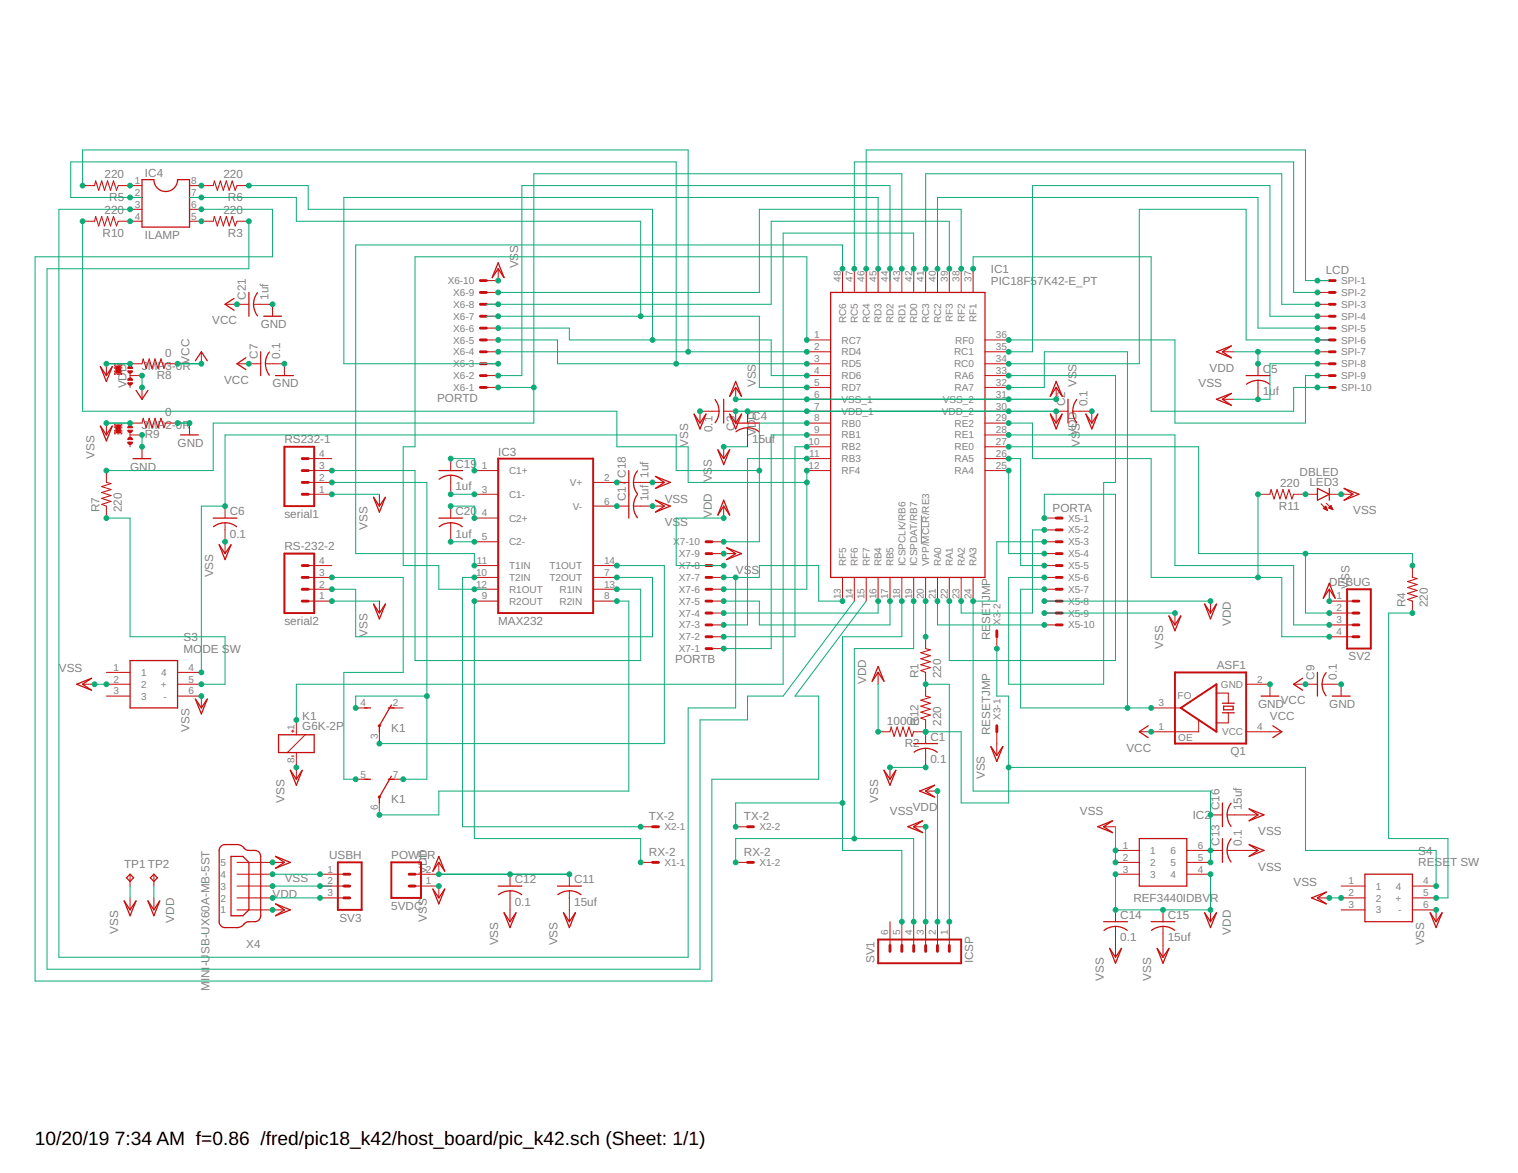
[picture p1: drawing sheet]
<svg xmlns="http://www.w3.org/2000/svg" width="279mm" height="216mm" viewBox="0 0 279 216" stroke-linecap="round" stroke-linejoin="round" font-family="sans-serif">
<path d="M169.6 94.8v5.3" fill="none" stroke="#808080" stroke-width=".18"/>
<g fill="none" stroke="#c90d0c" stroke-width=".23">
<path d="M26.1 33.1h2.2a2.18 2.18 0 0 0 2.2 2.2 2.18 2.18 0 0 0 2.2-2.2h2.2v8.7h-8.8zM43.1 54.9l-1.7 1.1 1.7 1.1M45.8 53.8v4.4M47.4 53.9a3.5 3.5 0 0 0 0 4.2M48.5 58.2h3.3M91.7 48.4l1.1 2.7-1.1-1.6-1.1 1.6zM152.9 53.8h28.4v52.5h-28.4zM18.5 67.5l1.1 1.6 1.1-1.6-1.1 2.7zM18.5 78.4l1.1 1.7 1.1-1.7-1.1 2.8zM25 71.9l1.1 1.6 1.1-1.6M36 66.4l1.1-1.7 1 1.7M45.3 65.8l-1.7 1.2 1.7 1"/>
<path d="M48 64.7v4.4M49.6 64.8a3.5 3.5 0 0 0 0 4.3M50.7 69.1h3.3M127.7 76.2l1.1 1.7 1.1-1.7-1.1 2.8zM131.6 73.6a3.5 3.5 0 0 1 0 4.2M133.2 73.5v4.4M134.3 76.2l1.1 1.7 1.1-1.7-1.1 2.8zM135.4 70.2l1.1 2.7-1.1-1.6-1.1 1.6zM135.4 77.9h4.4M135.5 79.5a3.4 3.4 0 0 1 4.2 0M193.3 76.2l1.1 1.7 1.1-1.7-1.1 2.8zM194.4 70.2l1.1 2.7-1.1-1.6-1.1 1.6z"/>
<path d="M196.6 73.5v4.4M198.2 73.5a3.5 3.5 0 0 0 0 4.3M199.9 76.2l1.1 1.7 1.1-1.7-1.1 2.8zM223.9 64.7l2.7-1-1.6 1 1.6 1.1zM223.9 73.5l2.7-1.1-1.6 1.1 1.6 1.1zM229.4 69.1h4.3M229.4 70.7a3.5 3.5 0 0 1 4.3 0M24.5 84.4h3.3M33.2 80.1h3.3M39.2 95.4h4.4M39.3 96.9a3.4 3.4 0 0 1 4.3 0M68.7 91.5l1.1 1.7 1.1-1.7-1.1 2.8z"/>
<path d="M80.8 86.6h4.3M80.8 95.4h4.3M80.8 88.2a3.4 3.4 0 0 1 4.3 0M80.8 96.9a3.4 3.4 0 0 1 4.3 0M115.7 86.6v8.8M117.3 91a3.5 3.5 0 0 0 0 4.3M117.3 86.7a3.4 3.4 0 0 0 0 4.2M120.6 87.7l2.8 1.1-2.8 1.1 1.7-1.1zM120.6 92.1l2.8 1.1-2.8 1.1 1.7-1.1zM132.1 82.8l1.1 1.6 1.1-1.6-1.1 2.7zM133.2 92.1l1.1 2.7-1.1-1.6-1.1 1.6zM242.5 89.9l2.2 1.1-2.2 1.1z"/>
<path d="M244.7 89.9v2.2M247.4 89.9l2.7 1.1-2.7 1.1 1.6-1.1zM40.3 100.3l1.1 1.6 1.1-1.6-1.1 2.7zM68.7 111.2l1.1 1.6 1.1-1.6-1.1 2.7zM133.8 100.8l2.7 1.1-2.7 1.1 1.6-1.1zM215.2 113.4l1.1 1.6 1-1.6-1 2.7zM221.7 111.2l1.1 1.6 1.1-1.6-1.1 2.7zM244.7 107.4l1 2.7-1-1.6-1.1 1.6zM14.1 125.9l2.7-1.1-1.6 1.1 1.6 1.1zM23.9 121.6h8.8v8.7h-8.8zM36 128.7l1.1 1.6 1-1.6-1 2.7zM51.3 135.2h6.5v3.3h-6.5z"/>
<path d="M67.1 130.3h1.1M71.5 130.3h1.1M72 129.8l-2.2 3.8v1.1M161.6 122.7l1.1 2.7-1.1-1.6-1.1 1.6zM168.2 136.9h4.4M168.2 138.5a3.5 3.5 0 0 1 4.3 0M182.4 137.4l1.1 1.6 1.1-1.6-1.1 2.7zM211.3 133.6l-1.6 1.1 1.6 1.1M225 129.4h2.2M225 131.2h2.2M225.2 130h1.8v.6h-1.8zM232.1 128.1h3.3"/>
<path d="M234.3 133.6l1.6 1.1-1.6 1.1M239.8 124.8l-1.7 1.1 1.7 1.1M242.5 123.8v4.3M243.4 125.9l.1 1 .6 1.2M244.1 123.8l-.5 .8-.3 1.3M245.2 128.1h3.3M40.7 155.8l.4-.3h2.8l.6 .2 .6 .6a2 2 0 0 0 1.8 .2 1.08 1.08 0 0 1 1.1 1.1v11a1.08 1.08 0 0 1-1.1 1.1 2 2 0 0 0-1.8 .2l-.6 .6-.6 .2h-2.5a1.08 1.08 0 0 1-1.1-1v-13.2zM42.5 157.6h2.2l1.1 1.1v8.8l-1.1 1.1h-2.2zM50.7 157.6l2.7 1.1-2.7 1.1 1.6-1.1zM53.4 141.8l1.1 1.6 1.1-1.6-1.1 2.7zM67.1 143.4h1.1M71.5 143.4h1.1"/>
<path d="M72 142.9l-2.2 3.8v1.1M80.8 157.6l1.1 2.8-1.1-1.7-1.1 1.7zM162.7 141.8l1.1 1.6 1.1-1.6-1.1 2.7zM167.1 152.2l2.7-1.1-1.6 1.1 1.6 1zM169.3 145.6l2.7-1.1-1.6 1.1 1.6 1.1zM202.1 152.2l2.7-1.1-1.7 1.1 1.7 1zM209.7 154.3h8.7v8.8h-8.7zM225 147.8v4.4M225 154.3v4.4M225.9 156.5l.2 1.4 .5 .8M225.9 150l.2 1.3 .5 .8M226.6 154.4l-.6 1.2-.2 .9"/>
<path d="M226.6 147.8l-.5 .8-.3 1.4M229.9 155.4l2.7 1.1-2.7 1.1 1.6-1.1zM229.9 148.9l2.7 1.1-2.7 1.1 1.6-1.1zM22.9 165.8l1 1.7 1.1-1.7-1.1 2.8zM23.3 161.6l.6-.7 .7 .7-.7 .6zM27.2 165.8l1.1 1.7 1.1-1.7-1.1 2.8zM27.7 161.6l.6-.7 .7 .7-.7 .6zM50.7 166.4l2.7 1.1-2.7 1.1 1.6-1.1zM79.7 163.6l1.1 1.7 1.1-1.7-1.1 2.8zM91.7 163.1h4.4M91.8 164.7a3.5 3.5 0 0 1 4.2 0M92.8 168l1.1 1.7 1.1-1.7-1.1 2.7z"/>
<path d="M102.6 163.1h4.4M102.7 164.7a3.5 3.5 0 0 1 4.2 0M103.7 168l1.1 1.7 1.1-1.7-1.1 2.7zM203.1 169.7h4.4M204.2 174.6l1.1 1.6 1.1-1.6-1.1 2.7zM205.3 170.5l.9 .1 1.3 .6M205.3 170.5l-1.3 .3-.8 .4M211.9 169.7h4.4M213 174.6l1.1 1.6 1.1-1.6-1.1 2.7zM214.1 170.5l.9 .1 1.2 .6M214.1 170.5l-1.4 .3-.8 .4M221.7 168l1.1 1.7 1.1-1.7-1.1 2.7z"/>
<path d="M241.4 165.3l2.7-1.1-1.6 1.1 1.6 1.1zM251.2 160.9h8.8v8.8h-8.8zM263.2 168l1.1 1.7 1.1-1.7-1.1 2.7z"/>
</g>
<g fill="none" stroke="#c90d0c" stroke-width=".18">
<path d="M15.2 34.2h2.2M21.8 34.2h4.3M23.9 36.3h2.2M23.9 38.5h2.2M34.9 34.2h4.3M34.9 36.3h2.2M34.9 38.5h2.2M43.6 34.2h2.2M15.2 40.7h2.2M21.8 40.7h4.3M34.9 40.7h4.3M41.4 56h4.4"/>
<path d="M43.6 40.7h2.2M46.7 56h3.5v2.2M89.5 56h2.2M89.5 53.8h2.2M89.5 58.2h2.2M91.7 49.5v2.1h-2.2M155.1 49.5v4.3M157.2 49.5v4.3M159.4 49.5v4.3M161.6 49.5v4.3M163.8 49.5v4.3M166 49.5v4.3"/>
<path d="M168.2 49.5v4.3M170.4 49.5v4.3M172.6 49.5v4.3M174.7 49.5v4.3M176.9 49.5v4.3M179.1 49.5v4.3M242.5 56h2.2M242.5 51.6h2.2M242.5 53.8h2.2M242.5 58.2h2.2M19.6 67v2.1M19.6 77.9v2.2"/>
<path d="M21.1 79.6v.2h.2M21.1 67.6v.2M21.1 68.3v.2M21.1 68.7v.2h.2M21.1 78.5v.2M21.1 79.2v.2M21.3 78.1h-.2v.2M21.3 67.2h-.2v.2M21.5 78.1h.5M21.5 79.8h.5M21.5 67.2h.5M21.5 68.9h.5"/>
<path d="M22.2 78.1h.2v.2M22.2 67.2h.2v.2M22.4 79.6v.2h-.2M22.4 67.6v.2M22.4 68.3v.2M22.4 68.7v.2h-.2M22.4 78.5v.2M22.4 79.2v.2M23.9 69.1h2.2M23.9 68.7v.9M23.9 70.7v.6M23.9 79.6v.9"/>
<path d="M26.1 67h-2.2v.6M26.1 77.9h-2.2v.6M26.1 71.3v2.2M30.5 67h2.2M30.5 77.9h2.2M34.9 77.9v2.2M37.1 64.7v2.3M43.6 67h4.4M48.9 67h3.4v2.1M89.5 62.6h2.2M89.5 64.7h2.2M89.5 67h2.2"/>
<path d="M89.5 69.1h2.2M89.5 71.3h2.2M89.5 60.4h2.2M132.3 75.7h-3.5v2.2M133.2 75.7h2.2v2.2M135.4 71.3v2.2M137.6 75.7v2.2M137.6 78.7v3.5M148.5 62.6h4.4M148.5 64.7h4.4M148.5 67h4.4M148.5 69.1h4.4"/>
<path d="M148.5 71.3h4.4M148.5 73.5h4.4M148.5 75.7h4.4M148.5 77.9h4.4M181.3 62.6h4.4M181.3 64.7h4.4M181.3 67h4.4M181.3 69.1h4.4M181.3 71.3h4.4M181.3 73.5h4.4M181.3 75.7h4.4M181.3 77.9h4.4"/>
<path d="M194.4 71.3v2.2M196.6 75.7h-2.2v2.2M197.5 75.7h3.5v2.2M225 64.7h2.2M225 73.5h2.2M231.5 67v2.1M231.5 70v3.5M242.5 62.6h2.2M242.5 64.7h2.2M242.5 67h2.2M242.5 69.1h2.2M242.5 71.3h2.2"/>
<path d="M242.5 60.4h2.2M19.6 86.6v2.2M19.6 93.2v2.2M23.9 80.1h2.2M23.9 81.6v.6M26.1 82.2v2.2M41.4 93.2v2.2M41.4 96.2v5.7M56.7 84.4h4.4M56.7 86.6h4.4M56.7 91h4.4M56.7 88.8h4.4"/>
<path d="M69.8 91v2.2M83 84.4v2.2M83 87.5v3.5M83 93.2v2.2M83 96.2v3.5M87.3 86.6h4.4M87.3 91h4.4M87.3 95.4h4.4M87.3 99.7h4.4M109.2 88.8h6.5M109.2 93.2h6.5M116.6 88.8h5.7"/>
<path d="M116.6 93.2h5.7M131 99.7h2.2M133.2 82.2v2.2M133.2 93.2v2.2M148.5 80.1h4.4M148.5 82.2h4.4M148.5 84.4h4.4M148.5 86.6h4.4M181.3 80.1h4.4M181.3 82.2h4.4M181.3 84.4h4.4M181.3 86.6h4.4"/>
<path d="M192.2 95.4h2.2M192.2 99.7h2.2M192.2 97.5h2.2M231.5 91h2.2M238.1 91h4.4M243.1 92.7l1.2 1.2M243.6 93.6l.4-.4 .3 .7zM243.6 93.6h.6M243.7 93.6h.5M243.7 93.5h.4M243.8 93.3h.3M243.9 93.7h.4"/>
<path d="M243.9 93.3h.2M244.1 92.6l1.2 1.2M244.1 93.9h.2M244.6 93.5h.6M244.7 91h4.3M244.7 93.6h.5M244.7 93.3h.4M244.8 93.3h.3M244.9 93.2h.1M244.9 93.6h.3M245 93l.3 .8-.7-.3zM245.2 93.7h.1"/>
<path d="M56.7 110.6h4.4M56.7 108.5h4.4M56.7 106.3h4.4M56.7 104.1h4.4M69.8 110.6v2.2M87.3 110.6h4.4M87.3 108.5h4.4M87.3 106.3h4.4M87.3 104.1h4.4M109.2 110.6h4.3M109.2 108.5h4.3M109.2 106.3h4.3"/>
<path d="M109.2 104.1h4.3M131 110.6h2.2M131 108.5h2.2M131 106.3h2.2M131 104.1h2.2M131 112.8h2.2M131 115h2.2M131 117.2h2.2M131 101.9h4.4M131 119.4h2.2M155.1 106.3v4.3M157.2 106.3v4.3"/>
<path d="M159.4 106.3v4.3M161.6 106.3v4.3M163.8 106.3v4.3M166 106.3v4.3M168.2 106.3v4.3M170.4 106.3v4.3M170.4 117.2v2.2M172.6 106.3v4.3M174.7 106.3v4.3M176.9 106.3v4.3M179.1 106.3v4.3M183.5 117.2v2.2"/>
<path d="M192.2 110.6h2.2M192.2 108.5h2.2M192.2 106.3h2.2M192.2 104.1h2.2M192.2 112.8h2.2M192.2 115h2.2M192.2 101.9h2.2M216.3 112.8v2.2M222.8 110.6v2.2M244.7 108.5v2.1h4.3M244.7 112.8h4.3M244.7 115h4.3"/>
<path d="M244.7 117.2h4.3M260 104.1v2.2M260 110.6v2.2M15.2 125.9h2.2M19.6 125.9h4.3M19.6 123.8h4.3M19.6 128.1h4.3M32.7 125.9h4.4M32.7 128.1h4.4v2.2M32.7 123.8h4.4M53.7 134.6h.4M53.7 139.2h.4"/>
<path d="M53.9 134.3v.5M54.5 132.5v2.7M54.5 138.5v4.9M56.2 135.2l-3.3 3.3M65.5 130.3h2.1M69.8 134.7v2.2M72 130.3h2.2M161.6 123.8v2.1M161.6 134.7h2.2M168.2 134.7h2.2M170.4 123.8v4.3M170.4 132.5v4.4"/>
<path d="M170.4 137.7v3.5M183.5 134.7v4.3M211.9 130.3h5.4M220.6 132.5v2.2h-10.9M223.9 127.6h2.2v1.8M226.1 131.2v1.9h-2.2M229.4 134.7h6.5M229.4 125.9h4.3v2.2M238.1 125.9h4.4M243.4 125.9h3.4v2.2M43.6 158.7h8.7M65.5 143.4h2.1"/>
<path d="M69.8 147.8v2.2M72 143.4h2.2M80.8 158.7v2.2h-4.4M117.9 152.2h2.2M117.9 158.7h2.2M135.4 152.2h2.2M135.4 158.7h2.2M163.8 141.2v2.2M168.2 152.2h2.2M170.4 145.6h2.2M203.1 152.2h2.2M205.3 156.5h4.4"/>
<path d="M205.3 158.7h4.4M218.4 156.5h6.6M218.4 158.7h4.4M222.8 150h2.2M225.9 156.5h5.6M225.9 150h5.6M23.9 160.9v2.2M23.9 165.3v2.2M28.3 160.9v2.2M28.3 165.3v2.2M43.6 163.1h6.6M43.6 160.9h6.6"/>
<path d="M43.6 167.5h8.7M43.6 165.3h6.6M58.9 163.1h4.4M58.9 160.9h4.4M58.9 165.3h4.4M76.4 163.1h4.4v2.2M93.9 160.9v2.2M93.9 164v5.7M104.8 160.9v2.2M104.8 164v5.7M163.8 169.7v4.3M166 169.7v4.3"/>
<path d="M168.2 169.7v4.3M170.4 169.7v4.3M172.6 169.7v4.3M174.7 169.7v4.3M205.3 160.9h4.4M205.3 167.5v2.2M205.3 170.5v5.7M214.1 167.5v2.2M214.1 170.5v5.7M218.4 160.9h4.4M222.8 167.5v2.2M242.5 165.3h2.2"/>
<path d="M246.8 163.1h4.4M246.8 167.5h4.4M246.8 165.3h4.4M260 163.1h4.3M260 167.5h4.3v2.2M260 165.3h4.3"/>
</g>
<g fill="none" stroke="#c90d0c" stroke-width=".36">
<path d="M52.3 82.2h5.5v11h-5.5zM91.7 84.4h17.5v28.4h-17.5zM52.3 101.9h5.5v10.9h-5.5zM247.9 108.5h4.4v10.9h-4.4zM216.3 123.8h13.1v13.1h-13.1zM217.3 130.3l6.6-4.4v8.8zM62.2 158.7h4.4v8.8h-4.4zM72 158.7h5.5v6.6h-5.5zM161.6 172.9h15.3v4.4h-15.3z"/>
<circle cx="69.8" cy="133.6" r=".11"/>
<circle cx="69.8" cy="146.7" r=".11"/>
</g>
<g fill="none" stroke="#c90d0c" stroke-width=".53">
<path d="M88.4 51.6h1.1M88.4 53.8h1.1M88.4 56h1.1M88.4 58.2h1.1M244.7 51.6h1M244.7 53.8h1M244.7 56h1M244.7 58.2h1M88.4 60.4h1.1M88.4 62.6h1.1M88.4 64.7h1.1M88.4 67h1.1"/>
<path d="M88.4 69.1h1.1M88.4 71.3h1.1M244.7 60.4h1M244.7 62.6h1M244.7 64.7h1M244.7 67h1M244.7 69.1h1M244.7 71.3h1M55.6 86.6h1.1M55.6 88.8h1.1M55.6 91h1.1M55.6 84.4h1.1"/>
<path d="M129.9 99.7h1.1M194.4 95.4h1.1M194.4 97.5h1.1M194.4 99.7h1.1M55.6 106.3h1.1M55.6 108.5h1.1M55.6 110.6h1.1M55.6 104.1h1.1M129.9 106.3h1.1M129.9 108.5h1.1M129.9 110.6h1.1M129.9 104.1h1.1"/>
<path d="M129.9 115h1.1M129.9 112.8h1.1M129.9 117.2h1.1M129.9 101.9h1.1M129.9 119.4h1.1M183.5 116.1v1.1M194.4 106.3h1.1M194.4 108.5h1.1M194.4 110.6h1.1M194.4 104.1h1.1M194.4 115h1.1M194.4 112.8h1.1"/>
<path d="M194.4 101.9h1.1M249 110.6h1.1M249 115h1.1M249 112.8h1.1M249 117.2h1.1M183.5 133.6v1.1M120.1 158.7h1.1M120.1 152.2h1.1M137.6 158.7h1.1M137.6 152.2h1.1M63.3 160.9h1.1M63.3 163.1h1.1"/>
<path d="M63.3 165.3h1.1M75.3 160.9h1.1M75.3 163.1h1.1M163.8 174v1.1M166 174v1.1M168.2 174v1.1M170.4 174v1.1M172.6 174v1.1M174.7 174v1.1"/>
</g>
<path d="M17.4 34.2l.2-.9 .6 1.7 .5-1.7 .5 1.7 .6-1.7 .5 1.7 .6-1.7 .5 1.7 .4-.8M39.2 34.2l.3-.9 .5 1.7 .6-1.7 .5 1.7 .6-1.7 .5 1.7 .5-1.7 .6 1.7 .3-.8M17.4 40.7l.2-.9 .6 1.8 .5-1.8 .5 1.8 .6-1.8 .5 1.8 .6-1.8 .5 1.8 .4-.9M39.2 40.7l.3-.9 .5 1.8 .6-1.8 .5 1.8 .6-1.8 .5 1.8 .5-1.8 .6 1.8 .3-.9M26.1 67l.3-.9 .5 1.7 .6-1.7 .5 1.7 .5-1.7 .6 1.7 .5-1.7 .6 1.7 .3-.8M26.1 77.9l.3-.9 .5 1.7 .6-1.7 .5 1.7 .5-1.7 .6 1.7 .5-1.7 .6 1.7 .3-.8M19.6 88.8l.8 .2-1.7 .6 1.7 .5-1.7 .6 1.7 .5-1.7 .5 1.7 .6-1.7 .5 .9 .4M233.7 91l.3-.9 .5 1.7 .6-1.7 .5 1.7 .5-1.7 .6 1.7 .5-1.7 .6 1.7 .3-.8M170.4 119.4l.8 .2-1.7 .5 1.7 .6-1.7 .5 1.7 .6-1.7 .5 1.7 .6-1.7 .5 .9 .4M260 106.3l.8 .2-1.7 .5 1.7 .6-1.7 .5 1.7 .6-1.7 .5 1.7 .6-1.7 .5 .9 .3M163.8 134.7l.2-.9 .6 1.8 .5-1.8 .6 1.8 .5-1.8 .6 1.8 .5-1.8 .6 1.8 .3-.9M170.4 128.1l.8 .3-1.7 .5 1.7 .5-1.7 .6 1.7 .5-1.7 .6 1.7 .5-1.7 .6 .9 .3" fill="none" stroke="#c90d0c" stroke-width=".19"/>
<g fill="#c90d0c" stroke="#c90d0c" stroke-width=".18">
<path d="M23.6 78.5a.44 .44 0 0 1 .5-.2 .44 .44 0 0 1 .3 .4h-.9z" fill-rule="evenodd"/>
<path d="M23.6 80.7l.4-.2 .3 .2 .1 .2h-.9z" fill-rule="evenodd"/>
<path d="M23.5 79.2h.9a.43 .43 0 0 1-.4 .4 .43 .43 0 0 1-.5-.4z" fill-rule="evenodd"/>
<path d="M23.5 81.4h.9a.43 .43 0 0 1-.4 .4 .43 .43 0 0 1-.5-.4z" fill-rule="evenodd"/>
<path d="M23.6 67.6l.4-.2 .3 .2 .1 .2h-.9z" fill-rule="evenodd"/>
<path d="M23.6 69.7a.44 .44 0 0 1 .5-.1 .44 .44 0 0 1 .3 .4h-.9z" fill-rule="evenodd"/>
<path d="M23.5 68.3h.9a.43 .43 0 0 1-.4 .4 .43 .43 0 0 1-.5-.4z" fill-rule="evenodd"/>
<path d="M23.5 70.4h.9a.43 .43 0 0 1-.4 .5 .43 .43 0 0 1-.5-.5z" fill-rule="evenodd"/>
</g>
<g fill="#c90d0c" stroke="#c90d0c" stroke-width=".18">
<path d="M21.3 78.3h.9v1.3h-.9z"/>
<path d="M21.3 67.4h.9v1.3h-.9z"/>
</g>
<g fill="none" stroke="#0dab76" stroke-width=".18">
<path d="M15.2 34.2v-6.6h111.5v37.1M23.9 38.5h-13.1v137.7h115.9v-45.9h8.7v-24M26.1 36.3h-13.1v-6.5h111.5v37.2M34.9 36.3h19.6v4.4h63.4v17.5M37.1 38.5h13.1v8.8h-43.7v133.3h124.5v-37.2h19.7v-15.3h-4.4l13.1-17.5M45.8 34.2h10.9v4.3h63.4v24.1M15.2 40.7v35h98.3v6.5h13.2v6.6h21.8M45.8 40.7v8.8h-37.1v128.9h120.1v-45.9h8.8v-4.4h6.5l13.1-17.5M89.5 58.2h50.3v13.1h8.7M155.1 49.5v-4.4h-89.6v56.8h21.8v2.2M157.2 49.5v-19.7h80.9v24h4.4M159.4 49.5v-21.9h80.9v24h4.4"/>
<path d="M161.6 49.5v-13.2h-98.3v30.7h28.4M163.8 51.6v-17.4h-67.7v34.9h-4.4M166 49.5v-17.5h-67.7v45.9h-59.1v8.7h-19.6M168.2 51.6v-8.7h-24.1v83h-89.6v6.6M170.4 49.5v-17.5h65.5v24h6.6M172.6 49.5v-13.2h58.9v24.1h11M174.7 49.5v-8.8h-32.8v15.3h-52.4M176.9 49.5v-11h-37.1v15.3h-48.1M179.1 49.5v-2.2h32.8v28.4h26.2v-4.4h6.6M242.5 58.2h-8.8v-24h-43.7v30.5h-4.3M26.1 69.1v2.2M91.7 64.7h56.8"/>
<path d="M91.7 62.6h10.9v4.4h45.9M91.7 71.3h6.6M91.7 60.4h13.1v2.2h37.1v6.5h6.6M148.5 62.6v-15.3h-72.1v34.9h-2.2v21.9h6.6v4.4h8.7M148.5 77.9h-8.7v21.8h-6.6M185.7 69.1h19.6v19.7h-2.2v37.1h-17.4v-19.6h6.5M185.7 71.3h6.5v-6.6h15.3v65.6M185.7 77.9h4.3v6.5h21.9v21.9h24v10.9h8.8M185.7 62.6h30.6v15.3h24v-8.8h2.2M227.2 64.7h15.3M231.5 64.7v2.3M242.5 67h-8.8v6.5h-6.5"/>
<path d="M244.7 62.6h-15.3v-24.1h-19.7v28.5h-24M19.6 95.4h4.3v21.8h17.5v8.7h-4.3M26.1 80.1v2.1M61.1 91h8.7M61.1 86.6h15.3v35h41.5v-13.1h-4.4M61.1 88.8h17.5v54.6h-4.4M83 91h4.3M83 99.7h4.3M83 84.4h4.3v2.2M83 93.2h4.3v2.2M133.2 95.4h-8.7v8.7h8.7M133.2 82.2h4.4"/>
<path d="M139.8 86.6h-15.3v-6.5h-83.1v13.1h-4.3v30.6M148.5 82.2h-2.2v35h-13.1M148.5 80.1h-6.6v39.3h-8.7M148.5 86.6v21.9h-15.3M148.5 84.4h-10.9v30.6h-4.4M185.7 84.4h2.2v19.7h4.3M185.7 80.1h30.6v24h21.8v10.9h6.6M185.7 82.2h34.9v19.7h39.4v2.2M185.7 86.6v15.3h6.5M192.2 99.7h-8.7v10.9h-4.4v35h43.7v13.1M192.2 95.4v-4.4h13.1v30.6h-30.6v-11M192.2 97.5h-2.2v15.3h-13.1v-2.2"/>
<path d="M231.5 91v15.3M61.1 110.6h8.7M61.1 106.3h13.1v17.5h-10.9v19.6h2.2M87.3 110.6v43.7h30.6v4.4M87.3 106.3h-2.2v45.9h32.8M113.5 110.6h2.2v35h-34.9v4.4h-11v-2.2M113.5 104.1h8.8v32.8h-52.5M113.5 106.3h6.6v10.9h-54.6v-8.7h-4.4M133.2 110.6h6.6v4.4h24v-4.4M133.2 106.3h6.6v-2.2h10.9v6.5h4.4M161.6 110.6v2.2h-28.4M166 110.6v6.6h-10.9v39.3h10.9v13.2"/>
<path d="M168.2 110.6v8.8h-11v34.9M170.4 110.6v6.6M172.6 110.6v4.4h19.6M183.5 119.4v8.7h2.2v19.7h-8.8v-13.1h-6.5M192.2 110.6h30.6M192.2 112.8h24.1M192.2 108.5h-4.3v21.8h24M240.3 101.9v10.9h4.4M260 112.8h-4.4v41.5h10.9v11h-2.2M17.4 125.9h2.2M78.6 128.1h-13.1v2.2M161.6 125.9v8.8"/>
<path d="M170.4 125.9h4.3v43.8M135.4 158.7v-4.4h32.8v15.4M155.1 147.8h-19.7v4.4M163.8 141.2h6.6M170.4 152.2v17.5M172.6 145.6v24.1M185.7 141.2h54.6v15.3h24v6.6M205.3 152.2v6.5M23.9 163.1v2.2M28.3 163.1v2.2M50.2 165.3h8.7M50.2 160.9h8.7"/>
<path d="M50.2 163.1h10.9M205.3 160.9v6.6h17.5v-6.6M244.7 165.3h2.1"/>
</g>
<g fill="#0dab76" stroke="#0dab76" stroke-width=".18">
<circle cx="170.4" cy="110.6" r=".44"/>
<circle cx="170.4" cy="117.2" r=".44"/>
<circle cx="161.6" cy="134.7" r=".44"/>
<circle cx="172.6" cy="169.7" r=".44"/>
<circle cx="172.6" cy="145.6" r=".44"/>
<circle cx="135.4" cy="75.7" r=".44"/>
<circle cx="148.5" cy="75.7" r=".44"/>
<circle cx="137.6" cy="75.7" r=".44"/>
<circle cx="194.4" cy="75.7" r=".44"/>
<circle cx="185.7" cy="75.7" r=".44"/>
<circle cx="80.8" cy="160.9" r=".44"/>
<circle cx="93.9" cy="160.9" r=".44"/>
<circle cx="104.8" cy="160.9" r=".44"/>
<circle cx="222.8" cy="160.9" r=".44"/>
<circle cx="222.8" cy="167.5" r=".44"/>
<circle cx="205.3" cy="160.9" r=".44"/>
<circle cx="205.3" cy="167.5" r=".44"/>
<circle cx="214.1" cy="167.5" r=".44"/>
<circle cx="231.5" cy="64.7" r=".44"/>
<circle cx="231.5" cy="67" r=".44"/>
<circle cx="242.5" cy="64.7" r=".44"/>
<circle cx="192.2" cy="110.6" r=".44"/>
<circle cx="222.8" cy="110.6" r=".44"/>
<circle cx="133.2" cy="104.1" r=".44"/>
<circle cx="133.2" cy="95.4" r=".44"/>
<circle cx="19.6" cy="67" r=".44"/>
<circle cx="23.9" cy="67" r=".44"/>
<circle cx="50.2" cy="167.5" r=".44"/>
<circle cx="170.4" cy="169.7" r=".44"/>
<circle cx="170.4" cy="152.2" r=".44"/>
<circle cx="148.5" cy="73.5" r=".44"/>
<circle cx="135.4" cy="73.5" r=".44"/>
<circle cx="185.7" cy="73.5" r=".44"/>
<circle cx="194.4" cy="73.5" r=".44"/>
<circle cx="128.8" cy="75.7" r=".44"/>
<circle cx="201" cy="75.7" r=".44"/>
<circle cx="133.2" cy="82.2" r=".44"/>
<circle cx="61.1" cy="91" r=".44"/>
<circle cx="61.1" cy="110.6" r=".44"/>
<circle cx="80.8" cy="163.1" r=".44"/>
<circle cx="205.3" cy="158.7" r=".44"/>
<circle cx="205.3" cy="156.5" r=".44"/>
<circle cx="120.1" cy="88.8" r=".44"/>
<circle cx="120.1" cy="93.2" r=".44"/>
<circle cx="244.7" cy="110.6" r=".44"/>
<circle cx="54.5" cy="141.2" r=".44"/>
<circle cx="231.5" cy="73.5" r=".44"/>
<circle cx="242.5" cy="67" r=".44"/>
<circle cx="192.2" cy="112.8" r=".44"/>
<circle cx="216.3" cy="112.8" r=".44"/>
<circle cx="91.7" cy="51.6" r=".44"/>
<circle cx="133.2" cy="101.9" r=".44"/>
<circle cx="41.4" cy="99.7" r=".44"/>
<circle cx="19.6" cy="77.9" r=".44"/>
<circle cx="23.9" cy="77.9" r=".44"/>
<circle cx="170.4" cy="141.2" r=".44"/>
<circle cx="163.8" cy="141.2" r=".44"/>
<circle cx="246.8" cy="91" r=".44"/>
<circle cx="50.2" cy="158.7" r=".44"/>
<circle cx="19.6" cy="125.9" r=".44"/>
<circle cx="17.4" cy="125.9" r=".44"/>
<circle cx="246.8" cy="165.3" r=".44"/>
<circle cx="244.7" cy="165.3" r=".44"/>
<circle cx="37.1" cy="128.1" r=".44"/>
<circle cx="264.3" cy="167.5" r=".44"/>
<circle cx="168.2" cy="169.7" r=".44"/>
<circle cx="168.2" cy="110.6" r=".44"/>
<circle cx="157.2" cy="154.3" r=".44"/>
<circle cx="135.4" cy="158.7" r=".44"/>
<circle cx="166" cy="169.7" r=".44"/>
<circle cx="166" cy="110.6" r=".44"/>
<circle cx="135.4" cy="152.2" r=".44"/>
<circle cx="155.1" cy="147.8" r=".44"/>
<circle cx="211.9" cy="130.3" r=".44"/>
<circle cx="185.7" cy="71.3" r=".44"/>
<circle cx="207.5" cy="130.3" r=".44"/>
<circle cx="192.2" cy="108.5" r=".44"/>
<circle cx="222.8" cy="156.5" r=".44"/>
<circle cx="222.8" cy="158.7" r=".44"/>
<circle cx="222.8" cy="150" r=".44"/>
<circle cx="179.1" cy="110.6" r=".44"/>
<circle cx="192.2" cy="99.7" r=".44"/>
<circle cx="113.5" cy="93.2" r=".44"/>
<circle cx="113.5" cy="88.8" r=".44"/>
<circle cx="87.3" cy="86.6" r=".44"/>
<circle cx="83" cy="84.4" r=".44"/>
<circle cx="87.3" cy="95.4" r=".44"/>
<circle cx="83" cy="93.2" r=".44"/>
<circle cx="87.3" cy="99.7" r=".44"/>
<circle cx="83" cy="99.7" r=".44"/>
<circle cx="87.3" cy="91" r=".44"/>
<circle cx="83" cy="91" r=".44"/>
<circle cx="61.1" cy="88.8" r=".44"/>
<circle cx="74.2" cy="143.4" r=".44"/>
<circle cx="78.6" cy="128.1" r=".44"/>
<circle cx="65.5" cy="130.3" r=".44"/>
<circle cx="113.5" cy="106.3" r=".44"/>
<circle cx="61.1" cy="108.5" r=".44"/>
<circle cx="61.1" cy="86.6" r=".44"/>
<circle cx="113.5" cy="108.5" r=".44"/>
<circle cx="148.5" cy="62.6" r=".44"/>
<circle cx="87.3" cy="108.5" r=".44"/>
<circle cx="117.9" cy="158.7" r=".44"/>
<circle cx="87.3" cy="110.6" r=".44"/>
<circle cx="87.3" cy="104.1" r=".44"/>
<circle cx="155.1" cy="49.5" r=".44"/>
<circle cx="87.3" cy="106.3" r=".44"/>
<circle cx="117.9" cy="152.2" r=".44"/>
<circle cx="264.3" cy="165.3" r=".44"/>
<circle cx="260" cy="112.8" r=".44"/>
<circle cx="185.7" cy="82.2" r=".44"/>
<circle cx="244.7" cy="112.8" r=".44"/>
<circle cx="240.3" cy="101.9" r=".44"/>
<circle cx="260" cy="104.1" r=".44"/>
<circle cx="185.7" cy="80.1" r=".44"/>
<circle cx="244.7" cy="115" r=".44"/>
<circle cx="244.7" cy="117.2" r=".44"/>
<circle cx="185.7" cy="77.9" r=".44"/>
<circle cx="231.5" cy="106.3" r=".44"/>
<circle cx="231.5" cy="91" r=".44"/>
<circle cx="113.5" cy="104.1" r=".44"/>
<circle cx="69.8" cy="136.9" r=".44"/>
<circle cx="113.5" cy="110.6" r=".44"/>
<circle cx="69.8" cy="150" r=".44"/>
<circle cx="168.2" cy="49.5" r=".44"/>
<circle cx="54.5" cy="132.5" r=".44"/>
<circle cx="242.5" cy="51.6" r=".44"/>
<circle cx="159.4" cy="49.5" r=".44"/>
<circle cx="242.5" cy="53.8" r=".44"/>
<circle cx="157.2" cy="49.5" r=".44"/>
<circle cx="242.5" cy="56" r=".44"/>
<circle cx="170.4" cy="49.5" r=".44"/>
<circle cx="242.5" cy="58.2" r=".44"/>
<circle cx="185.7" cy="64.7" r=".44"/>
<circle cx="242.5" cy="60.4" r=".44"/>
<circle cx="172.6" cy="49.5" r=".44"/>
<circle cx="242.5" cy="62.6" r=".44"/>
<circle cx="185.7" cy="67" r=".44"/>
<circle cx="185.7" cy="84.4" r=".44"/>
<circle cx="192.2" cy="104.1" r=".44"/>
<circle cx="185.7" cy="86.6" r=".44"/>
<circle cx="192.2" cy="101.9" r=".44"/>
<circle cx="192.2" cy="97.5" r=".44"/>
<circle cx="176.9" cy="110.6" r=".44"/>
<circle cx="192.2" cy="95.4" r=".44"/>
<circle cx="174.7" cy="110.6" r=".44"/>
<circle cx="192.2" cy="115" r=".44"/>
<circle cx="172.6" cy="110.6" r=".44"/>
<circle cx="192.2" cy="106.3" r=".44"/>
<circle cx="185.7" cy="69.1" r=".44"/>
<circle cx="242.5" cy="71.3" r=".44"/>
<circle cx="179.1" cy="49.5" r=".44"/>
<circle cx="185.7" cy="62.6" r=".44"/>
<circle cx="242.5" cy="69.1" r=".44"/>
<circle cx="163.8" cy="49.5" r=".44"/>
<circle cx="91.7" cy="69.1" r=".44"/>
<circle cx="161.6" cy="49.5" r=".44"/>
<circle cx="91.7" cy="67" r=".44"/>
<circle cx="91.7" cy="64.7" r=".44"/>
<circle cx="148.5" cy="64.7" r=".44"/>
<circle cx="15.2" cy="34.2" r=".44"/>
<circle cx="126.7" cy="64.7" r=".44"/>
<circle cx="91.7" cy="62.6" r=".44"/>
<circle cx="148.5" cy="67" r=".44"/>
<circle cx="124.5" cy="67" r=".44"/>
<circle cx="23.9" cy="36.3" r=".44"/>
<circle cx="91.7" cy="60.4" r=".44"/>
<circle cx="148.5" cy="69.1" r=".44"/>
<circle cx="45.8" cy="34.2" r=".44"/>
<circle cx="120.1" cy="62.6" r=".44"/>
<circle cx="91.7" cy="58.2" r=".44"/>
<circle cx="148.5" cy="71.3" r=".44"/>
<circle cx="117.9" cy="58.2" r=".44"/>
<circle cx="37.1" cy="36.3" r=".44"/>
<circle cx="91.7" cy="53.8" r=".44"/>
<circle cx="176.9" cy="49.5" r=".44"/>
<circle cx="174.7" cy="49.5" r=".44"/>
<circle cx="91.7" cy="56" r=".44"/>
<circle cx="166" cy="49.5" r=".44"/>
<circle cx="91.7" cy="71.3" r=".44"/>
<circle cx="98.3" cy="71.3" r=".44"/>
<circle cx="19.6" cy="86.6" r=".44"/>
<circle cx="133.2" cy="119.4" r=".44"/>
<circle cx="148.5" cy="80.1" r=".44"/>
<circle cx="133.2" cy="117.2" r=".44"/>
<circle cx="148.5" cy="82.2" r=".44"/>
<circle cx="133.2" cy="112.8" r=".44"/>
<circle cx="161.6" cy="110.6" r=".44"/>
<circle cx="133.2" cy="110.6" r=".44"/>
<circle cx="163.8" cy="110.6" r=".44"/>
<circle cx="133.2" cy="108.5" r=".44"/>
<circle cx="148.5" cy="86.6" r=".44"/>
<circle cx="15.2" cy="40.7" r=".44"/>
<circle cx="148.5" cy="88.8" r=".44"/>
<circle cx="133.2" cy="106.3" r=".44"/>
<circle cx="155.1" cy="110.6" r=".44"/>
<circle cx="23.9" cy="38.5" r=".44"/>
<circle cx="135.4" cy="106.3" r=".44"/>
<circle cx="37.1" cy="38.5" r=".44"/>
<circle cx="45.8" cy="40.7" r=".44"/>
<circle cx="65.5" cy="143.4" r=".44"/>
<circle cx="61.1" cy="106.3" r=".44"/>
<circle cx="233.7" cy="125.9" r=".44"/>
<circle cx="50.2" cy="56" r=".44"/>
<circle cx="32.7" cy="77.9" r=".44"/>
<circle cx="34.9" cy="77.9" r=".44"/>
<circle cx="52.3" cy="67" r=".44"/>
<circle cx="246.8" cy="125.9" r=".44"/>
<circle cx="26.1" cy="82.2" r=".44"/>
<circle cx="26.1" cy="80.1" r=".44"/>
<circle cx="43.6" cy="56" r=".44"/>
<circle cx="32.7" cy="67" r=".44"/>
<circle cx="37.1" cy="67" r=".44"/>
<circle cx="45.8" cy="67" r=".44"/>
<circle cx="211.9" cy="134.7" r=".44"/>
<circle cx="240.3" cy="125.9" r=".44"/>
<circle cx="26.1" cy="69.1" r=".44"/>
<circle cx="26.1" cy="71.3" r=".44"/>
<circle cx="37.1" cy="125.9" r=".44"/>
<circle cx="19.6" cy="95.4" r=".44"/>
<circle cx="148.5" cy="84.4" r=".44"/>
<circle cx="133.2" cy="115" r=".44"/>
<circle cx="41.4" cy="93.2" r=".44"/>
<circle cx="133.2" cy="99.7" r=".44"/>
<circle cx="148.5" cy="77.9" r=".44"/>
<circle cx="139.8" cy="86.6" r=".44"/>
<circle cx="37.1" cy="123.8" r=".44"/>
<circle cx="23.9" cy="34.2" r=".44"/>
<circle cx="37.1" cy="34.2" r=".44"/>
<circle cx="37.1" cy="40.7" r=".44"/>
<circle cx="23.9" cy="40.7" r=".44"/>
<circle cx="240.3" cy="91" r=".44"/>
<circle cx="58.9" cy="160.9" r=".44"/>
<circle cx="50.2" cy="160.9" r=".44"/>
<circle cx="58.9" cy="163.1" r=".44"/>
<circle cx="50.2" cy="163.1" r=".44"/>
<circle cx="58.9" cy="165.3" r=".44"/>
<circle cx="50.2" cy="165.3" r=".44"/>
<circle cx="170.4" cy="134.7" r=".44"/>
<circle cx="183.5" cy="119.4" r=".44"/>
<circle cx="264.3" cy="163.1" r=".44"/>
<circle cx="185.7" cy="141.2" r=".44"/>
<circle cx="170.4" cy="125.9" r=".44"/>
<circle cx="174.7" cy="169.7" r=".44"/>
</g>
<path d="M135.4 75.7h13.1M135.4 73.5h13.1M185.7 75.7h8.7M185.7 73.5h8.7" fill="none" stroke="#0dab76" stroke-width=".23"/>
<path d="M19.6 67h4.3M19.6 77.9h4.3M32.7 67h4.4M32.7 77.9h2.2M148.5 75.7h37.2M148.5 73.5h37.2M80.8 160.9h24" fill="none" stroke="#0dab76" stroke-width=".28"/>
<g font-size="3.5">
<text x="6.4" y="210.7">10/20/19</text>
<text x="21.1" y="210.7">7:34 AM f=0.86 /fred/pic18_k42/host_board/pic_k42.sch (Sheet: 1/1)</text>
</g>
<g font-size="2.2" fill="#808080">
<text x="19.3" y="32.8">220</text>
<text x="26.7" y="32.5">IC4</text>
<text x="41.1" y="32.8">220</text>
<text x="19.3" y="39.4">220</text>
<text x="20.1" y="37">R5</text>
<text x="41.1" y="39.4">220</text>
<text x="42" y="37">R6</text>
<text x="18.9" y="43.5">R10</text>
<text x="26.7" y="44">ILAMP</text>
<text x="42" y="43.5">R3</text>
<text x="95.4" y="49.4" transform="rotate(-90 95.4 49.4)">VSS</text>
<text x="182.4" y="52.4">PIC18F57K42-E_PT</text>
<text x="182.4" y="50.2">IC1</text>
<text x="244" y="50.4">LCD</text>
<text x="39.1" y="59.7">VCC</text>
<text x="45.3" y="55.1" transform="rotate(-90 45.3 55.1)">C21</text>
<text x="49.4" y="55.1" transform="rotate(-90 49.4 55.1)">1uf</text>
<text x="30.4" y="65.6">0</text>
<text x="48" y="60.4">GND</text>
<text x="23.3" y="71.5" transform="rotate(-90 23.3 71.5)">VDD</text>
<text x="26.1" y="68">JMP3-0R</text>
<text x="28.8" y="69.8">R8</text>
<text x="34.9" y="66.9" transform="rotate(-90 34.9 66.9)">VCC</text>
<text x="41.2" y="70.7">VCC</text>
<text x="47.4" y="66.1" transform="rotate(-90 47.4 66.1)">C7</text>
<text x="50.2" y="71.3">GND</text>
<text x="51.6" y="66.1" transform="rotate(-90 51.6 66.1)">0.1</text>
<text x="139.1" y="71.3" transform="rotate(-90 139.1 71.3)">VSS</text>
<text x="198.1" y="71.3" transform="rotate(-90 198.1 71.3)">VSS</text>
<text x="220.6" y="71.3">VSS</text>
<text x="222.6" y="68.5">VDD</text>
<text x="232.4" y="68.6">C</text>
<text x="234" y="68.6">5</text>
<text x="30.4" y="76.6">0</text>
<text x="80.5" y="74">PORTD</text>
<text x="138.5" y="77.3">C4</text>
<text x="139.1" y="77.2" transform="rotate(-90 139.1 77.2)">D</text>
<text x="196" y="74.8" transform="rotate(-90 196 74.8)">C2</text>
<text x="200.2" y="74.8" transform="rotate(-90 200.2 74.8)">0.1</text>
<text x="232.4" y="72.7">1uf</text>
<text x="26.1" y="79">JMP2-0R</text>
<text x="26.7" y="80.7">R9</text>
<text x="32.7" y="82.2">GND</text>
<text x="52.4" y="81.6">RS232-1</text>
<text x="91.7" y="83.9">IC3</text>
<text x="126.7" y="82.2" transform="rotate(-90 126.7 82.2)">VSS</text>
<text x="131.1" y="79.6" transform="rotate(-90 131.1 79.6)">0.1</text>
<text x="135.3" y="79.3" transform="rotate(-90 135.3 79.3)">C3</text>
<text x="138.5" y="81.5">15u</text>
<text x="139.1" y="80.2" transform="rotate(-90 139.1 80.2)">VD</text>
<text x="142.1" y="81.5">f</text>
<text x="198.1" y="80.2" transform="rotate(-90 198.1 80.2)">VDD</text>
<text x="198.8" y="82.2" transform="rotate(-90 198.8 82.2)">VSS</text>
<text x="17.4" y="84.4" transform="rotate(-90 17.4 84.4)">VSS</text>
<text x="23.9" y="86.6">GND</text>
<text x="83.8" y="86.1">C19</text>
<text x="115.2" y="87.9" transform="rotate(-90 115.2 87.9)">C18</text>
<text x="119.3" y="87.9" transform="rotate(-90 119.3 87.9)">1uf</text>
<text x="131" y="88.8" transform="rotate(-90 131 88.8)">VSS</text>
<text x="235.6" y="89.7">220</text>
<text x="239.2" y="87.6">DBLED</text>
<text x="241" y="89.4">LED3</text>
<text x="18.3" y="94.3" transform="rotate(-90 18.3 94.3)">R7</text>
<text x="22.4" y="94.3" transform="rotate(-90 22.4 94.3)">220</text>
<text x="42.3" y="94.8">C6</text>
<text x="52.4" y="95.3">serial1</text>
<text x="83.8" y="90.2">1uf</text>
<text x="83.8" y="94.8">C20</text>
<text x="115.2" y="92.3" transform="rotate(-90 115.2 92.3)">C17</text>
<text x="119.3" y="92.3" transform="rotate(-90 119.3 92.3)">1uf</text>
<text x="122.3" y="92.5">VSS</text>
<text x="131" y="95.3" transform="rotate(-90 131 95.3)">VDD</text>
<text x="193.7" y="94.1">PORTA</text>
<text x="235.4" y="93.8">R11</text>
<text x="249.1" y="94.7">VSS</text>
<text x="42.3" y="99">0.1</text>
<text x="52.4" y="101.2">RS-232-2</text>
<text x="67.7" y="97.5" transform="rotate(-90 67.7 97.5)">VSS</text>
<text x="83.8" y="99">1uf</text>
<text x="122.3" y="96.9">VSS</text>
<text x="39.2" y="106.3" transform="rotate(-90 39.2 106.3)">VSS</text>
<text x="135.4" y="105.6">VSS</text>
<text x="244.6" y="107.8">DEBUG</text>
<text x="248.4" y="108.4" transform="rotate(-90 248.4 108.4)">VSS</text>
<text x="258.7" y="111.7" transform="rotate(-90 258.7 111.7)">R4</text>
<text x="262.8" y="111.7" transform="rotate(-90 262.8 111.7)">220</text>
<text x="33.8" y="118">S3</text>
<text x="52.4" y="115">serial2</text>
<text x="67.7" y="117.2" transform="rotate(-90 67.7 117.2)">VSS</text>
<text x="91.7" y="115">MAX232</text>
<text x="182.3" y="117.9" transform="rotate(-90 182.3 117.9)">RE</text>
<text x="182.3" y="114.9" transform="rotate(-90 182.3 114.9)">SETJMP</text>
<text x="214.1" y="119.4" transform="rotate(-90 214.1 119.4)">VSS</text>
<text x="226.5" y="115.2" transform="rotate(-90 226.5 115.2)">VDD</text>
<text x="10.8" y="123.8">VSS</text>
<text x="33.8" y="120.1">MO</text>
<text x="37.3" y="120.1">DE SW</text>
<text x="124.3" y="122.1">PORTB</text>
<text x="159.4" y="125.9" transform="rotate(-90 159.4 125.9)">VDD</text>
<text x="169.1" y="124.8" transform="rotate(-90 169.1 124.8)">R1</text>
<text x="173.2" y="124.8" transform="rotate(-90 173.2 124.8)">220</text>
<text x="224" y="123.1">ASF1</text>
<text x="241.9" y="125.1" transform="rotate(-90 241.9 125.1)">C9</text>
<text x="246.1" y="125.1" transform="rotate(-90 246.1 125.1)">0.1</text>
<text x="248.2" y="121.6">SV2</text>
<text x="231.6" y="130.3">GND</text>
<text x="235.7" y="129.7">VCC</text>
<text x="244.7" y="130.3">GND</text>
<text x="34.9" y="134.7" transform="rotate(-90 34.9 134.7)">VSS</text>
<text x="55.6" y="134.4">G6K-2P</text>
<text x="55.6" y="132.5">K1</text>
<text x="72" y="134.7">K1</text>
<text x="163.3" y="133.4">10000</text>
<text x="166.5" y="137.5">R2</text>
<text x="169.1" y="133.6" transform="rotate(-90 169.1 133.6)">R12</text>
<text x="171.2" y="136.3">C1</text>
<text x="173.2" y="133.6" transform="rotate(-90 173.2 133.6)">220</text>
<text x="182.3" y="135.3" transform="rotate(-90 182.3 135.3)">RESETJMP</text>
<text x="233.7" y="132.5">VCC</text>
<text x="171.2" y="140.5">0.1</text>
<text x="181.3" y="143.4" transform="rotate(-90 181.3 143.4)">VSS</text>
<text x="207.3" y="138.4">VCC</text>
<text x="226.5" y="138.9">Q1</text>
<text x="52.4" y="147.8" transform="rotate(-90 52.4 147.8)">VSS</text>
<text x="72" y="147.8">K1</text>
<text x="161.6" y="147.8" transform="rotate(-90 161.6 147.8)">VSS</text>
<text x="163.8" y="150">VSS</text>
<text x="168" y="149.3">VDD</text>
<text x="198.8" y="150">VSS</text>
<text x="224.4" y="149.1" transform="rotate(-90 224.4 149.1)">C16</text>
<text x="228.6" y="149.1" transform="rotate(-90 228.6 149.1)">15uf</text>
<text x="119.4" y="151">TX-2</text>
<text x="136.9" y="151">TX-2</text>
<text x="219.5" y="150.7">IC2</text>
<text x="224.4" y="155.7" transform="rotate(-90 224.4 155.7)">C13</text>
<text x="228.6" y="155.7" transform="rotate(-90 228.6 155.7)">0.1</text>
<text x="231.6" y="153.7">VSS</text>
<text x="22.9" y="159.8">TP1 TP2</text>
<text x="60.6" y="158.1">USBH</text>
<text x="72" y="158.1">POWER</text>
<text x="78.6" y="160.9" transform="rotate(-90 78.6 160.9)">VDD</text>
<text x="119.4" y="157.5">RX-2</text>
<text x="136.9" y="157.5">RX-2</text>
<text x="231.6" y="160.2">VSS</text>
<text x="261.1" y="159.5">RESE</text>
<text x="261.1" y="157.3">S4</text>
<text x="266.9" y="159.5">T SW</text>
<text x="50.2" y="165.3">VDD</text>
<text x="52.4" y="162.4">VSS</text>
<text x="72" y="167.5">5VDC</text>
<text x="94.8" y="166.7">0.1</text>
<text x="94.8" y="162.5">C12</text>
<text x="105.7" y="166.7">15uf</text>
<text x="105.7" y="162.5">C11</text>
<text x="208.6" y="166">REF3440IDBVR</text>
<text x="238.1" y="163.1">VSS</text>
<text x="21.8" y="171.8" transform="rotate(-90 21.8 171.8)">VSS</text>
<text x="32" y="169.8" transform="rotate(-90 32 169.8)">VDD</text>
<text x="62.5" y="169.6">SV3</text>
<text x="78.6" y="169.6" transform="rotate(-90 78.6 169.6)">VSS</text>
<text x="206.2" y="173.3">0.1</text>
<text x="206.2" y="169.1">C14</text>
<text x="214.9" y="173.3">15uf</text>
<text x="214.9" y="169.1">C15</text>
<text x="226.5" y="172" transform="rotate(-90 226.5 172)">VDD</text>
<text x="38.6" y="177.9" transform="rotate(-90 38.6 177.9)">-U</text>
<text x="38.6" y="175.6" transform="rotate(-90 38.6 175.6)">SB-UX60A-MB-5ST</text>
<text x="45.3" y="174.4">X4</text>
<text x="91.7" y="174" transform="rotate(-90 91.7 174)">VSS</text>
<text x="102.6" y="174" transform="rotate(-90 102.6 174)">VSS</text>
<text x="161" y="177.3" transform="rotate(-90 161 177.3)">SV1</text>
<text x="179.1" y="177.3" transform="rotate(-90 179.1 177.3)">ICSP</text>
<text x="262.1" y="174" transform="rotate(-90 262.1 174)">VSS</text>
<text x="38.6" y="182.4" transform="rotate(-90 38.6 182.4)">MI</text>
<text x="38.6" y="180" transform="rotate(-90 38.6 180)">NI</text>
<text x="203.1" y="180.6" transform="rotate(-90 203.1 180.6)">VSS</text>
<text x="211.9" y="180.6" transform="rotate(-90 211.9 180.6)">VSS</text>
</g>
<g font-size="1.8" fill="#808080">
<text x="24.8" y="33.9">1</text>
<text x="35.2" y="33.9">8</text>
<text x="24.8" y="36">2</text>
<text x="24.8" y="38.2">3</text>
<text x="24.8" y="40.4">4</text>
<text x="35.2" y="40.4">5</text>
<text x="35.2" y="38.2">6</text>
<text x="35.2" y="36">7</text>
<text x="82.4" y="52.3">X6-10</text>
<text x="154.8" y="51.8" transform="rotate(-90 154.8 51.8)">48</text>
<text x="156.9" y="51.8" transform="rotate(-90 156.9 51.8)">47</text>
<text x="159.1" y="51.8" transform="rotate(-90 159.1 51.8)">46</text>
<text x="161.3" y="51.8" transform="rotate(-90 161.3 51.8)">45</text>
<text x="163.5" y="51.8" transform="rotate(-90 163.5 51.8)">44</text>
<text x="165.7" y="51.8" transform="rotate(-90 165.7 51.8)">43</text>
<text x="167.9" y="51.8" transform="rotate(-90 167.9 51.8)">42</text>
<text x="170.1" y="51.8" transform="rotate(-90 170.1 51.8)">41</text>
<text x="172.2" y="51.8" transform="rotate(-90 172.2 51.8)">40</text>
<text x="174.4" y="51.8" transform="rotate(-90 174.4 51.8)">39</text>
<text x="176.6" y="51.8" transform="rotate(-90 176.6 51.8)">38</text>
<text x="178.8" y="51.8" transform="rotate(-90 178.8 51.8)">37</text>
<text x="246.8" y="52.3">SPI-1</text>
<text x="83.4" y="58.9">X6-7</text>
<text x="83.4" y="56.7">X6-8</text>
<text x="83.4" y="54.5">X6-9</text>
<text x="155.7" y="59.5" transform="rotate(-90 155.7 59.5)">RC6</text>
<text x="157.9" y="59.5" transform="rotate(-90 157.9 59.5)">RC5</text>
<text x="160.1" y="59.5" transform="rotate(-90 160.1 59.5)">RC4</text>
<text x="162.3" y="59.5" transform="rotate(-90 162.3 59.5)">RD3</text>
<text x="164.5" y="59.5" transform="rotate(-90 164.5 59.5)">RD2</text>
<text x="166.6" y="59.5" transform="rotate(-90 166.6 59.5)">RD1</text>
<text x="168.8" y="59.5" transform="rotate(-90 168.8 59.5)">RD0</text>
<text x="171" y="59.5" transform="rotate(-90 171 59.5)">RC3</text>
<text x="173.2" y="59.5" transform="rotate(-90 173.2 59.5)">RC2</text>
<text x="175.4" y="59.3" transform="rotate(-90 175.4 59.3)">RF3</text>
<text x="177.6" y="59.3" transform="rotate(-90 177.6 59.3)">RF2</text>
<text x="179.8" y="59.3" transform="rotate(-90 179.8 59.3)">RF1</text>
<text x="246.8" y="54.5">SPI-2</text>
<text x="246.8" y="56.7">SPI-3</text>
<text x="246.8" y="58.9">SPI-4</text>
<text x="83.4" y="65.4">X6-4</text>
<text x="83.4" y="63.2">X6-5</text>
<text x="83.4" y="61">X6-6</text>
<text x="149.9" y="62.3">1</text>
<text x="149.9" y="64.4">2</text>
<text x="154.9" y="63.2">RC7</text>
<text x="154.9" y="65.4">RD4</text>
<text x="175.6" y="65.4">RC1</text>
<text x="175.8" y="63.2">RF0</text>
<text x="183.3" y="62.3">36</text>
<text x="183.3" y="64.4">35</text>
<text x="246.8" y="61">SPI-5</text>
<text x="246.8" y="63.2">SPI-6</text>
<text x="246.8" y="65.4">SPI-7</text>
<text x="83.4" y="72">X6-1</text>
<text x="83.4" y="69.8">X6-2</text>
<text x="83.4" y="67.6">X6-3</text>
<text x="149.9" y="66.6">3</text>
<text x="149.9" y="68.8">4</text>
<text x="149.9" y="71">5</text>
<text x="154.9" y="67.6">RD5</text>
<text x="154.9" y="69.8">RD6</text>
<text x="154.9" y="72">RD7</text>
<text x="175.6" y="67.6">RC0</text>
<text x="175.7" y="69.8">RA6</text>
<text x="175.7" y="72">RA7</text>
<text x="183.3" y="66.6">34</text>
<text x="183.3" y="68.8">33</text>
<text x="183.3" y="71">32</text>
<text x="246.8" y="67.6">SPI-8</text>
<text x="246.8" y="69.8">SPI-9</text>
<text x="246.8" y="72">SPI-10</text>
<text x="149.9" y="73.2">6</text>
<text x="149.9" y="75.4">7</text>
<text x="149.9" y="77.6">8</text>
<text x="154.9" y="74.2">VSS_1</text>
<text x="154.9" y="76.3">VDD_1</text>
<text x="173.4" y="76.3">VDD_2</text>
<text x="173.5" y="74.2">VSS_2</text>
<text x="183.3" y="73.2">31</text>
<text x="183.3" y="75.4">30</text>
<text x="183.3" y="77.6">29</text>
<text x="148.8" y="81.9">10</text>
<text x="149.9" y="79.7">9</text>
<text x="154.9" y="78.5">RB0</text>
<text x="154.9" y="80.7">RB1</text>
<text x="154.9" y="82.9">RB2</text>
<text x="175.7" y="78.5">RE2</text>
<text x="175.7" y="80.7">RE1</text>
<text x="175.7" y="82.9">RE0</text>
<text x="183.3" y="79.7">28</text>
<text x="183.3" y="81.9">27</text>
<text x="58.7" y="88.5">2</text>
<text x="58.7" y="86.3">3</text>
<text x="58.7" y="84.1">4</text>
<text x="88.7" y="86.3">1</text>
<text x="93.7" y="87.3">C1+</text>
<text x="104.9" y="89.4">V+</text>
<text x="111.2" y="88.5">2</text>
<text x="148.8" y="86.3">12</text>
<text x="149" y="84.1">11</text>
<text x="154.9" y="85.1">RB3</text>
<text x="154.9" y="87.3">RF4</text>
<text x="175.7" y="85.1">RA5</text>
<text x="175.7" y="87.3">RA4</text>
<text x="183.3" y="84.1">26</text>
<text x="183.3" y="86.3">25</text>
<text x="58.7" y="90.7">1</text>
<text x="88.7" y="90.7">3</text>
<text x="88.7" y="95">4</text>
<text x="93.7" y="91.6">C1-</text>
<text x="105.4" y="93.8">V-</text>
<text x="111.2" y="92.9">6</text>
<text x="88.7" y="99.4">5</text>
<text x="93.7" y="96">C2+</text>
<text x="93.7" y="100.4">C2-</text>
<text x="123.9" y="100.4">X7-10</text>
<text x="196.6" y="96">X5-1</text>
<text x="196.6" y="98.2">X5-2</text>
<text x="196.6" y="100.4">X5-3</text>
<text x="58.7" y="106">3</text>
<text x="58.7" y="103.8">4</text>
<text x="87.6" y="106">10</text>
<text x="87.8" y="103.8">11</text>
<text x="93.7" y="104.7">T1IN</text>
<text x="93.7" y="106.9">T2IN</text>
<text x="101.1" y="104.7">T1OUT</text>
<text x="101.1" y="106.9">T2OUT</text>
<text x="111.2" y="103.8">14</text>
<text x="111.2" y="106">7</text>
<text x="124.9" y="106.9">X7-7</text>
<text x="124.9" y="104.7">X7-8</text>
<text x="124.9" y="102.6">X7-9</text>
<text x="155.7" y="104.3" transform="rotate(-90 155.7 104.3)">RF5</text>
<text x="157.9" y="104.3" transform="rotate(-90 157.9 104.3)">RF6</text>
<text x="160.1" y="104.3" transform="rotate(-90 160.1 104.3)">RF7</text>
<text x="162.3" y="104.3" transform="rotate(-90 162.3 104.3)">RB4</text>
<text x="164.5" y="104.3" transform="rotate(-90 164.5 104.3)">RB5</text>
<text x="166.6" y="104.3" transform="rotate(-90 166.6 104.3)">ICSPCLK/RB6</text>
<text x="168.8" y="104.3" transform="rotate(-90 168.8 104.3)">ICSPDAT/RB7</text>
<text x="171" y="104.3" transform="rotate(-90 171 104.3)">VPP/MCLR/RE3</text>
<text x="173.2" y="104.3" transform="rotate(-90 173.2 104.3)">RA0</text>
<text x="175.4" y="104.3" transform="rotate(-90 175.4 104.3)">RA1</text>
<text x="177.6" y="104.3" transform="rotate(-90 177.6 104.3)">RA2</text>
<text x="179.8" y="104.3" transform="rotate(-90 179.8 104.3)">RA3</text>
<text x="196.6" y="102.6">X5-4</text>
<text x="196.6" y="104.7">X5-5</text>
<text x="196.6" y="106.9">X5-6</text>
<text x="58.7" y="110.3">1</text>
<text x="58.7" y="108.2">2</text>
<text x="87.6" y="108.2">12</text>
<text x="88.7" y="110.3">9</text>
<text x="93.7" y="109.1">R1OUT</text>
<text x="93.7" y="111.3">R2OUT</text>
<text x="103" y="109.1">R1IN</text>
<text x="103" y="111.3">R2IN</text>
<text x="111.2" y="108.2">13</text>
<text x="111.2" y="110.3">8</text>
<text x="124.9" y="113.5">X7-4</text>
<text x="124.9" y="111.3">X7-5</text>
<text x="124.9" y="109.1">X7-6</text>
<text x="154.8" y="110.3" transform="rotate(-90 154.8 110.3)">13</text>
<text x="156.9" y="110.3" transform="rotate(-90 156.9 110.3)">14</text>
<text x="159.1" y="110.3" transform="rotate(-90 159.1 110.3)">15</text>
<text x="161.3" y="110.3" transform="rotate(-90 161.3 110.3)">16</text>
<text x="163.5" y="110.3" transform="rotate(-90 163.5 110.3)">17</text>
<text x="165.7" y="110.3" transform="rotate(-90 165.7 110.3)">18</text>
<text x="167.9" y="110.3" transform="rotate(-90 167.9 110.3)">19</text>
<text x="170.1" y="110.3" transform="rotate(-90 170.1 110.3)">20</text>
<text x="172.2" y="110.3" transform="rotate(-90 172.2 110.3)">21</text>
<text x="174.4" y="110.3" transform="rotate(-90 174.4 110.3)">22</text>
<text x="176.6" y="110.3" transform="rotate(-90 176.6 110.3)">23</text>
<text x="178.8" y="110.3" transform="rotate(-90 178.8 110.3)">24</text>
<text x="184.1" y="112.8" transform="rotate(-90 184.1 112.8)">-2</text>
<text x="196.6" y="109.1">X5-7</text>
<text x="196.6" y="111.3">X5-8</text>
<text x="196.6" y="113.5">X5-9</text>
<text x="246" y="110.3">1</text>
<text x="246" y="112.5">2</text>
<text x="124.9" y="117.9">X7-2</text>
<text x="124.9" y="115.7">X7-3</text>
<text x="184.1" y="115" transform="rotate(-90 184.1 115)">X3</text>
<text x="196.6" y="115.7">X5-10</text>
<text x="246" y="114.7">3</text>
<text x="246" y="116.9">4</text>
<text x="20.9" y="123.5">1</text>
<text x="20.9" y="125.6">2</text>
<text x="26" y="124.4">1</text>
<text x="29.7" y="124.4">4</text>
<text x="34.7" y="123.5">4</text>
<text x="34.7" y="125.6">5</text>
<text x="124.9" y="120">X7-1</text>
<text x="231.4" y="125.6">2</text>
<text x="20.9" y="127.8">3</text>
<text x="26" y="126.6">2</text>
<text x="26" y="128.8">3</text>
<text x="29.6" y="126.6">+</text>
<text x="30.1" y="128.8">-</text>
<text x="34.7" y="127.8">6</text>
<text x="66.3" y="130">4</text>
<text x="72.3" y="130">2</text>
<text x="213.2" y="130">3</text>
<text x="216.8" y="128.6">FO</text>
<text x="224.7" y="126.6">GND</text>
<text x="54.2" y="134.4" transform="rotate(-90 54.2 134.4)">1</text>
<text x="69.5" y="136" transform="rotate(-90 69.5 136)">3</text>
<text x="184.1" y="132.5" transform="rotate(-90 184.1 132.5)">X3-1</text>
<text x="213.2" y="134.4">1</text>
<text x="216.9" y="136.4">OE</text>
<text x="224.9" y="135.3">VCC</text>
<text x="231.4" y="134.4">4</text>
<text x="54.2" y="140.4" transform="rotate(-90 54.2 140.4)">8</text>
<text x="66.3" y="143.1">5</text>
<text x="72.3" y="143.1">7</text>
<text x="69.5" y="149.1" transform="rotate(-90 69.5 149.1)">6</text>
<text x="122.3" y="152.8">X2-1</text>
<text x="139.8" y="152.8">X2-2</text>
<text x="40.6" y="161.6">4</text>
<text x="40.6" y="159.4">5</text>
<text x="60.3" y="160.6">1</text>
<text x="78.4" y="160.6">2</text>
<text x="122.3" y="159.4">X1-1</text>
<text x="139.8" y="159.4">X1-2</text>
<text x="206.7" y="156.2">1</text>
<text x="206.7" y="158.4">2</text>
<text x="206.7" y="160.6">3</text>
<text x="211.7" y="157.2">1</text>
<text x="211.7" y="159.4">2</text>
<text x="211.7" y="161.6">3</text>
<text x="215.4" y="157.2">6</text>
<text x="215.4" y="159.4">5</text>
<text x="215.4" y="161.6">4</text>
<text x="220.4" y="156.2">6</text>
<text x="220.4" y="158.4">5</text>
<text x="220.4" y="160.6">4</text>
<text x="40.6" y="165.9">2</text>
<text x="40.6" y="163.7">3</text>
<text x="60.3" y="162.8">2</text>
<text x="60.3" y="165">3</text>
<text x="78.4" y="162.8">1</text>
<text x="248.2" y="162.8">1</text>
<text x="248.2" y="165">2</text>
<text x="248.2" y="167.2">3</text>
<text x="253.2" y="163.7">1</text>
<text x="253.2" y="165.9">2</text>
<text x="256.9" y="165.9">+</text>
<text x="256.9" y="163.7">4</text>
<text x="262" y="162.8">4</text>
<text x="262" y="165">5</text>
<text x="262" y="167.2">6</text>
<text x="40.6" y="168.1">1</text>
<text x="163.5" y="172" transform="rotate(-90 163.5 172)">6</text>
<text x="165.7" y="172" transform="rotate(-90 165.7 172)">5</text>
<text x="167.9" y="172" transform="rotate(-90 167.9 172)">4</text>
<text x="170.1" y="172" transform="rotate(-90 170.1 172)">3</text>
<text x="172.2" y="172" transform="rotate(-90 172.2 172)">2</text>
<text x="174.4" y="172" transform="rotate(-90 174.4 172)">1</text>
<text x="253.2" y="168.1">3</text>
<text x="257.3" y="168.1">-</text>
</g>
</svg>
